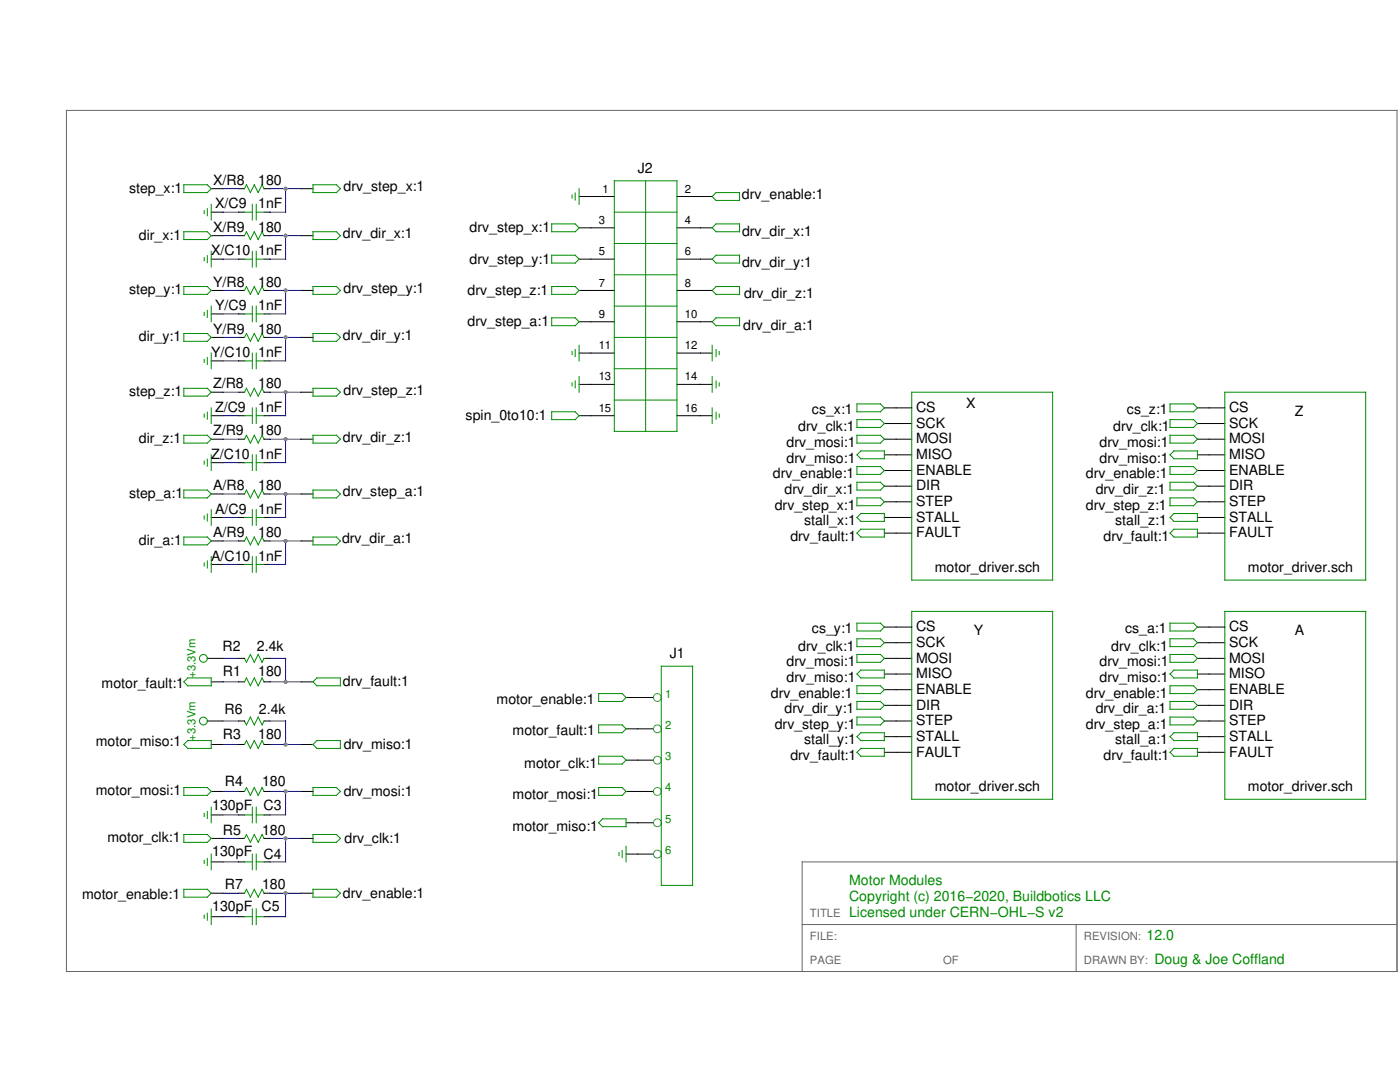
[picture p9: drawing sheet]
<svg xmlns="http://www.w3.org/2000/svg" width="279mm" height="216mm" viewBox="0 0 279 216" stroke-linecap="round" stroke-linejoin="round" font-family="sans-serif">
<path d="M13.3 22h265.5v171.9h-265.5zM278.8 172h-118.7v21.9M160.1 184.5h118.7M214.8 184.5v9.4" fill="none" stroke="#666" stroke-width=".2"/>
<g fill="none" stroke="#000" stroke-width=".2">
<path d="M42.2 37.6h2.3M47.6 37.6h1.2M52.7 37.6h1.2M60.1 37.6h2.4M115.6 39.2h7M135.1 39.2h7M42.2 42.3h2.3M42.2 47h2.3M42.2 51.7h2.3M42.2 58h2.3M47.6 42.3h1.2M47.6 47h1.2"/>
<path d="M47.6 51.7h1.2M47.6 58h1.2M52.7 42.3h1.2M52.7 47h1.2M52.7 51.7h1.2M52.7 58h1.2M60.1 47h2.4M60.1 58h2.4M115.6 51.7h7M115.6 58h7M115.6 45.5h7M135.1 51.7h7"/>
<path d="M135.1 58h7M135.1 45.5h7M42.2 62.6h2.3M42.2 67.3h2.3M42.2 72h2.3M42.2 78.3h2.3M47.6 62.6h1.2M47.6 67.3h1.2M47.6 72h1.2M47.6 78.3h1.2M52.7 62.6h1.2M52.7 67.3h1.2"/>
<path d="M52.7 72h1.2M52.7 78.3h1.2M60.1 67.3h2.4M60.1 78.3h2.4M115.6 64.2h7M115.6 76.7h7M115.6 70.5h7M135.1 64.2h7M135.1 76.7h7M135.1 70.5h7M42.2 87.6h2.3M42.2 82.9h2.3"/>
<path d="M42.2 92.3h2.3M42.2 98.6h2.3M47.6 87.6h1.2M47.6 82.9h1.2M47.6 92.3h1.2M47.6 98.6h1.2M52.7 87.6h1.2M52.7 82.9h1.2M52.7 92.3h1.2M52.7 98.6h1.2M60.1 87.6h2.4M60.1 98.6h2.4"/>
<path d="M115.6 82.9h7M135.1 82.9h7M176.5 84.5h5.5M176.5 87.6h5.5M176.5 90.8h5.5M176.5 93.9h5.5M176.5 97h5.5M176.5 81.4h5.5M239 84.5h5.4M239 87.6h5.4M239 90.8h5.4M239 93.9h5.4"/>
<path d="M239 97h5.4M239 81.4h5.4M42.2 103.3h2.3M42.2 107.9h2.3M42.2 112.6h2.3M47.6 103.3h1.2M47.6 107.9h1.2M47.6 112.6h1.2M52.7 103.3h1.2M52.7 107.9h1.2M52.7 112.6h1.2M60.1 107.9h2.4"/>
<path d="M176.5 103.3h5.5M176.5 100.1h5.5M176.5 106.4h5.5M239 103.3h5.4M239 100.1h5.4M239 106.4h5.4M41.4 131.4h3.1M42.2 136.1h2.3M47.6 131.4h1.2M47.6 136.1h1.2M52.7 131.4h1.2M52.7 136.1h1.2"/>
<path d="M60.1 136.1h2.4M124.9 139.2h5.5M176.5 128.2h5.5M176.5 131.4h5.5M176.5 134.5h5.5M176.5 137.6h5.5M176.5 125.1h5.5M239 128.2h5.4M239 131.4h5.4M239 134.5h5.4M239 137.6h5.4M239 125.1h5.4"/>
<path d="M41.4 143.9h3.1M42.2 157.9h2.3M42.2 148.6h2.3M47.6 143.9h1.2M47.6 157.9h1.2M47.6 148.6h1.2M52.7 143.9h1.2M52.7 157.9h1.2M52.7 148.6h1.2M60.1 157.9h2.4M60.1 148.6h2.4M124.9 145.4h5.5"/>
<path d="M124.9 151.7h5.5M124.9 157.9h5.5M176.5 147h5.5M176.5 140.7h5.5M176.5 143.9h5.5M176.5 150.1h5.5M239 147h5.4M239 140.7h5.4M239 143.9h5.4M239 150.1h5.4M42.2 172h2.3M42.2 162.6h2.3"/>
<path d="M42.2 178.2h2.3M42.2 167.3h2.3M47.6 172h1.2M47.6 162.6h1.2M47.6 178.2h1.2M47.6 167.3h1.2M52.7 172h1.2M52.7 162.6h1.2M52.7 178.2h1.2M52.7 167.3h1.2M60.1 178.2h2.4M60.1 167.3h2.4"/>
<path d="M124.9 164.2h5.5M124.9 170.4h5.5M42.2 182.9h2.3M47.6 182.9h1.2M52.7 182.9h1.2"/>
</g>
<g fill="none" stroke="#008b00" stroke-width=".2">
<path d="M36.7 36.9h4.7l.8 .7-.8 .8h-4.7zM48.8 37.6l.4-.7 .8 1.5 .7-1.5 .8 1.5 .8-1.5 .4 .7M62.5 36.9h4.6l.8 .7-.8 .8h-4.6zM114.2 38.9v.6M114.8 38.5v1.4M115.6 37.6v3.2M122.6 36.1h12.5v50h-12.5zM128.8 36.1v50M142.1 39.2l.8-.8h4.7v1.6h-4.7zM36.7 46.2h4.7l.8 .8-.8 .8h-4.7zM36.7 57.2h4.7l.8 .8-.8 .7h-4.7zM40.8 42v.6"/>
<path d="M40.8 51.4v.6M41.4 41.6v1.4M41.4 51v1.4M42.2 40.8v3.1M42.2 50.1v3.2M48.8 42.3h1.6M48.8 47l.4-.8 .8 1.6 .7-1.6 .8 1.6 .8-1.6 .4 .8M48.8 51.7h1.6M48.8 58l.4-.8 .8 1.5 .7-1.5 .8 1.5 .8-1.5 .4 .8M50.4 40.8v3.1M50.4 50.1v3.2M51.1 40.8v3.1"/>
<path d="M51.1 50.1v3.2M51.1 42.3h1.6M51.1 51.7h1.6M62.5 46.2h4.6l.8 .8-.8 .8h-4.6zM62.5 57.2h4.6l.8 .8-.8 .7h-4.6zM110.1 44.7h4.7l.8 .8-.8 .7h-4.7zM110.1 57.2h4.7l.8 .8-.8 .7h-4.7zM110.1 50.9h4.7l.8 .8-.8 .8h-4.7zM122.6 42.3h12.5M122.6 48.6h12.5M122.6 54.8h12.5M142.9 44.7h4.7v1.5h-4.7l-.8-.7z"/>
<path d="M142.9 57.2h4.7v1.5h-4.7l-.8-.7zM142.9 50.9h4.7v1.6h-4.7l-.8-.8zM36.7 66.5h4.7l.8 .8-.8 .8h-4.7zM36.7 77.5h4.7l.8 .8-.8 .7h-4.7zM40.8 62.3v.7M40.8 71.7v.6M41.4 61.9v1.4M41.4 71.3v1.4M42.2 61.1v3.1M42.2 70.5v3.1M48.8 62.6h1.6M48.8 67.3l.4-.8 .8 1.6 .7-1.6 .8 1.6 .8-1.6 .4 .8"/>
<path d="M48.8 72h1.6M48.8 78.3l.4-.8 .8 1.5 .7-1.5 .8 1.5 .8-1.5 .4 .8M50.4 61.1v3.1M50.4 70.5v3.1M51.1 61.1v3.1M51.1 70.5v3.1M51.1 62.6h1.6M51.1 72h1.6M62.5 66.5h4.6l.8 .8-.8 .8h-4.6zM62.5 77.5h4.6l.8 .8-.8 .7h-4.6zM110.1 63.4h4.7l.8 .8-.8 .8h-4.7zM114.2 70.1v.7"/>
<path d="M114.2 76.4v.6M114.8 69.7v1.5M114.8 76v1.4M115.6 68.9v3.1M115.6 75.1v3.2M122.6 61.1h12.5M122.6 79.8h12.5M122.6 73.6h12.5M122.6 67.3h12.5M142.1 68.9v3.1M142.1 75.1v3.2M142.9 69.7v1.5"/>
<path d="M142.9 76v1.4M142.9 63.4h4.7v1.6h-4.7l-.8-.8zM143.5 70.1v.7M143.5 76.4v.6M182 78.3h28.1v37.5h-28.1zM244.4 78.3h28.2v37.5h-28.2zM36.7 86.9h4.7l.8 .7-.8 .8h-4.7zM36.7 97.8h4.7l.8 .8-.8 .7h-4.7zM40.8 82.6v.7M40.8 92v.6M41.4 82.2v1.5M41.4 91.6v1.4"/>
<path d="M42.2 81.4v3.1M42.2 90.8v3.1M48.8 82.9h1.6M48.8 87.6l.4-.7 .8 1.5 .7-1.5 .8 1.5 .8-1.5 .4 .7M48.8 92.3h1.6M48.8 98.6l.4-.8 .8 1.5 .7-1.5 .8 1.5 .8-1.5 .4 .8M50.4 81.4v3.1M50.4 90.8v3.1M51.1 81.4v3.1M51.1 90.8v3.1M51.1 82.9h1.6M51.1 92.3h1.6"/>
<path d="M62.5 86.9h4.6l.8 .7-.8 .8h-4.6zM62.5 97.8h4.6l.8 .8-.8 .7h-4.6zM110.1 82.2h4.7l.8 .7-.8 .8h-4.7zM142.1 81.4v3.1M142.9 82.2v1.5M143.5 82.6v.7M171 80.6h4.7l.8 .8-.8 .8h-4.7zM171 83.7h4.7l.8 .8-.8 .8h-4.7zM171 86.9h4.7l.8 .7-.8 .8h-4.7zM171 93.1h4.7l.8 .8-.8 .8h-4.7zM171 96.2h4.7l.8 .8-.8 .8h-4.7zM171 99.3h4.7l.8 .8-.8 .8h-4.7z"/>
<path d="M171.8 90h4.7v1.5h-4.7l-.8-.7zM233.5 80.6h4.7l.8 .8-.8 .8h-4.7zM233.5 83.7h4.7l.8 .8-.8 .8h-4.7zM233.5 86.9h4.7l.8 .7-.8 .8h-4.7zM233.5 93.1h4.7l.8 .8-.8 .8h-4.7zM233.5 96.2h4.7l.8 .8-.8 .8h-4.7zM233.5 99.3h4.7l.8 .8-.8 .8h-4.7zM234.3 90h4.7v1.5h-4.7l-.8-.7zM36.7 107.2h4.7l.8 .7-.8 .8h-4.7zM40.8 102.9v.7M40.8 112.3v.6M41.4 102.6v1.4"/>
<path d="M41.4 111.9v1.4M42.2 101.7v3.1M42.2 111.1v3.1M48.8 103.3h1.6M48.8 107.9l.4-.7 .8 1.5 .7-1.5 .8 1.5 .8-1.5 .4 .7M48.8 112.6h1.6M50.4 101.7v3.1M50.4 111.1v3.1M51.1 101.7v3.1M51.1 111.1v3.1M51.1 103.3h1.6M51.1 112.6h1.6"/>
<path d="M62.5 107.2h4.6l.8 .7-.8 .8h-4.6zM171.8 102.5h4.7v1.5h-4.7l-.8-.7zM171.8 105.6h4.7v1.6h-4.7l-.8-.8zM234.3 102.5h4.7v1.5h-4.7l-.8-.7zM234.3 105.6h4.7v1.6h-4.7l-.8-.8zM36.7 136.1l.8-.8h4.7v1.5h-4.7zM48.8 136.1l.4-.8 .8 1.5 .7-1.5 .8 1.5 .8-1.5 .4 .8M48.8 131.4l.4 .8 .8-1.6 .7 1.6 .8-1.6 .8 1.6 .4-.8M62.5 136.1l.7-.8h4.7v1.5h-4.7zM119.5 138.4h4.7l.7 .8-.7 .8h-4.7zM132 132.9h6.2v43.8h-6.2zM171 124.3h4.7l.8 .8-.8 .8h-4.7z"/>
<path d="M171 127.5h4.7l.8 .7-.8 .8h-4.7zM171 130.6h4.7l.8 .8-.8 .8h-4.7zM171 140h4.7l.8 .7-.8 .8h-4.7zM171 136.8h4.7l.8 .8-.8 .8h-4.7zM171.8 133.7h4.7v1.6h-4.7l-.8-.8zM182 122h28.1v37.5h-28.1zM233.5 124.3h4.7l.8 .8-.8 .8h-4.7zM233.5 127.5h4.7l.8 .7-.8 .8h-4.7zM233.5 130.6h4.7l.8 .8-.8 .8h-4.7zM233.5 136.8h4.7l.8 .8-.8 .8h-4.7zM233.5 140h4.7l.8 .7-.8 .8h-4.7zM233.5 134.5l.8-.8h4.7v1.6h-4.7z"/>
<path d="M244.4 122h28.2v37.5h-28.2zM36.7 157.1h4.7l.8 .8-.8 .8h-4.7zM37.5 147.8h4.7v1.5h-4.7l-.8-.7zM48.8 157.9l.4-.8 .8 1.6 .7-1.6 .8 1.6 .8-1.6 .4 .8M48.8 148.6l.4-.8 .8 1.5 .7-1.5 .8 1.5 .8-1.5 .4 .8M48.8 143.9l.4 .7 .8-1.5 .7 1.5 .8-1.5 .8 1.5 .4-.7M62.5 157.1h4.6l.8 .8-.8 .8h-4.6zM63.2 147.8h4.7v1.5h-4.7l-.7-.7zM119.5 144.6h4.7l.7 .8-.7 .8h-4.7zM119.5 150.9h4.7l.7 .8-.7 .8h-4.7zM119.5 157.1h4.7l.7 .8-.7 .8h-4.7zM171 143.1h4.7l.8 .8-.8 .7h-4.7z"/>
<path d="M171 150.1l.8-.8h4.7v1.6h-4.7zM171.8 146.2h4.7v1.6h-4.7l-.8-.8zM233.5 143.1h4.7l.8 .8-.8 .7h-4.7zM233.5 150.1l.8-.8h4.7v1.6h-4.7zM234.3 146.2h4.7v1.6h-4.7l-.8-.8zM36.7 166.5h4.7l.8 .8-.8 .8h-4.7zM36.7 177.5h4.7l.8 .7-.8 .8h-4.7zM40.8 162.3v.6M40.8 171.7v.6M41.4 161.9v1.4M41.4 171.3v1.4M42.2 161.1v3.1"/>
<path d="M42.2 170.4v3.1M48.8 172h1.6M48.8 162.6h1.6M48.8 178.2l.4-.7 .8 1.5 .7-1.5 .8 1.5 .8-1.5 .4 .7M48.8 167.3l.4-.8 .8 1.6 .7-1.6 .8 1.6 .8-1.6 .4 .8M50.4 161.1v3.1M50.4 170.4v3.1M51.1 161.1v3.1M51.1 170.4v3.1M51.1 172h1.6M51.1 162.6h1.6M62.5 166.5h4.6l.8 .8-.8 .8h-4.6z"/>
<path d="M62.5 177.5h4.6l.8 .7-.8 .8h-4.6zM119.5 164.2l.8-.8h4.6v1.6h-4.6zM123.5 170.1v.6M124.2 169.7v1.4M124.9 168.9v3.1M40.8 182.6v.6M41.4 182.2v1.4M42.2 181.4v3.1M48.8 182.9h1.6M50.4 181.4v3.1M51.1 181.4v3.1M51.1 182.9h1.6"/>
<circle cx="40.6" cy="131.4" r=".78"/>
<circle cx="40.6" cy="143.9" r=".78"/>
</g>
<g fill="none" stroke="#008b8b" stroke-width=".2">
<circle cx="131.2" cy="139.2" r=".78"/>
<circle cx="131.2" cy="151.7" r=".78"/>
<circle cx="131.2" cy="145.4" r=".78"/>
<circle cx="131.2" cy="157.9" r=".78"/>
<circle cx="131.2" cy="170.4" r=".78"/>
<circle cx="131.2" cy="164.2" r=".78"/>
</g>
<g fill="none" stroke="#00f" stroke-width=".2">
<path d="M44.5 37.6h3.1M53.9 37.6h6.2M57 37.6v4.7h-3.1M44.5 42.3h3.1M44.5 47h3.1M44.5 51.7h3.1M44.5 58h3.1M53.9 47h6.2M53.9 58h6.2M57 47v4.7h-3.1M57 58v4.6h-3.1M44.5 62.6h3.1"/>
<path d="M44.5 67.3h3.1M44.5 72h3.1M44.5 78.3h3.1M53.9 67.3h6.2M53.9 78.3h6.2M57 67.3v4.7h-3.1M57 78.3v4.6h-3.1M44.5 82.9h3.1M44.5 87.6h3.1M44.5 92.3h3.1M44.5 98.6h3.1M53.9 87.6h6.2"/>
<path d="M53.9 98.6h6.2M57 87.6v4.7h-3.1M57 98.6v4.7h-3.1M44.5 103.3h3.1M44.5 107.9h3.1M44.5 112.6h3.1M53.9 107.9h6.2M57 107.9v4.7h-3.1M44.5 136.1h3.1M44.5 131.4h3.1M53.9 131.4h3.1v4.7M53.9 136.1h6.2"/>
<path d="M44.5 157.9h3.1M44.5 148.6h3.1M44.5 143.9h3.1M53.9 143.9h3.1v4.7M53.9 157.9h6.2M53.9 148.6h6.2M57 157.9v4.7h-3.1M44.5 178.2h3.1M44.5 167.3h3.1M44.5 172h3.1M44.5 162.6h3.1M53.9 178.2h6.2"/>
<path d="M53.9 167.3h6.2M57 167.3v4.7h-3.1M57 178.2v4.7h-3.1M44.5 182.9h3.1"/>
</g>
<g fill="#a020f0">
<circle cx="57" cy="37.6" r=".39"/>
<circle cx="57" cy="47" r=".39"/>
<circle cx="57" cy="178.2" r=".39"/>
<circle cx="57" cy="167.3" r=".39"/>
<circle cx="57" cy="157.9" r=".39"/>
<circle cx="57" cy="148.6" r=".39"/>
<circle cx="57" cy="136.1" r=".39"/>
<circle cx="57" cy="58" r=".39"/>
<circle cx="57" cy="67.3" r=".39"/>
<circle cx="57" cy="78.3" r=".39"/>
<circle cx="57" cy="87.6" r=".39"/>
<circle cx="57" cy="98.6" r=".39"/>
<circle cx="57" cy="107.9" r=".39"/>
</g>
<g font-size="2.8">
<text x="127.3" y="34.5">J2</text>
<text x="25.8" y="38.4">step_x:1</text>
<text x="42.5" y="36.9">X/R8</text>
<text x="42.9" y="41.6">X/C9</text>
<text x="51.5" y="36.9">180</text>
<text x="51.5" y="41.6">1nF</text>
<text x="68.6" y="38.1">drv_step_x:1</text>
<text x="148.1" y="39.7">drv_enable:1</text>
<text x="27.7" y="47.8">dir_x:1</text>
<text x="42.5" y="46.2">X/R9</text>
<text x="51.5" y="46.2">180</text>
<text x="68.4" y="47.5">drv_dir_x:1</text>
<text x="93.7" y="46.3">drv_step_x:1</text>
<text x="148.1" y="47">drv_dir_x:1</text>
<text x="42.2" y="50.9">X/C10 1nF</text>
<text x="93.7" y="52.6">drv_step_y:1</text>
<text x="148.1" y="53.3">drv_dir_y:1</text>
<text x="25.8" y="58.7">step_y:1</text>
<text x="42.5" y="57.2">Y/R8</text>
<text x="51.5" y="57.2">180</text>
<text x="68.6" y="58.4">drv_step_y:1</text>
<text x="93.3" y="58.8">drv_step_z:1</text>
<text x="148.5" y="59.5">drv_dir_z:1</text>
<text x="42.9" y="61.9">Y/C9</text>
<text x="51.5" y="61.9">1nF</text>
<text x="93.3" y="65.1">drv_step_a:1</text>
<text x="148.3" y="65.8">drv_dir_a:1</text>
<text x="27.7" y="68.1">dir_y:1</text>
<text x="42.2" y="71.2">Y/C10 1nF</text>
<text x="42.5" y="66.5">Y/R9</text>
<text x="51.5" y="66.5">180</text>
<text x="68.4" y="67.8">drv_dir_y:1</text>
<text x="42.5" y="77.5">Z/R8</text>
<text x="51.5" y="77.5">180</text>
<text x="25.8" y="79">step_z:1</text>
<text x="42.9" y="82.2">Z/C9</text>
<text x="51.5" y="82.2">1nF</text>
<text x="68.6" y="78.7">drv_step_z:1</text>
<text x="92.9" y="83.7">spin_0to10:1</text>
<text x="162" y="82.6">cs_x:1</text>
<text x="182.8" y="82.2">CS</text>
<text x="192.8" y="81.4">X</text>
<text x="224.9" y="82.6">cs_z:1</text>
<text x="245.3" y="82.2">CS</text>
<text x="258.4" y="82.9">Z</text>
<text x="27.7" y="88.4">dir_z:1</text>
<text x="42.5" y="86.9">Z/R9</text>
<text x="51.5" y="86.9">180</text>
<text x="68.4" y="88.1">drv_dir_z:1</text>
<text x="157" y="89.2">drv_mosi:1</text>
<text x="159.3" y="86.1">drv_clk:1</text>
<text x="182.8" y="85.4">SCK</text>
<text x="182.8" y="88.5">MOSI</text>
<text x="219.4" y="89.2">drv_mosi:1</text>
<text x="222.2" y="86.1">drv_clk:1</text>
<text x="245.3" y="85.4">SCK</text>
<text x="245.3" y="88.5">MOSI</text>
<text x="42.2" y="91.5">Z/C10 1nF</text>
<text x="154.2" y="95.4">drv_enable:1</text>
<text x="157" y="92.3">drv_miso:1</text>
<text x="182.8" y="91.6">MISO</text>
<text x="182.8" y="94.7">ENABLE</text>
<text x="216.7" y="95.4">drv_enable:1</text>
<text x="219.4" y="92.3">drv_miso:1</text>
<text x="245.3" y="91.6">MISO</text>
<text x="245.3" y="94.7">ENABLE</text>
<text x="25.8" y="99.3">step_a:1</text>
<text x="42.5" y="97.8">A/R8</text>
<text x="51.5" y="97.8">180</text>
<text x="68.4" y="99.1">drv_step_a:1</text>
<text x="154.6" y="101.7">drv_step_x:1</text>
<text x="156.6" y="98.6">drv_dir_x:1</text>
<text x="182.8" y="97.9">DIR</text>
<text x="182.8" y="101">STEP</text>
<text x="216.7" y="101.7">drv_step_z:1</text>
<text x="218.7" y="98.6">drv_dir_z:1</text>
<text x="245.3" y="97.9">DIR</text>
<text x="245.3" y="101">STEP</text>
<text x="42.5" y="107.2">A/R9</text>
<text x="42.9" y="102.5">A/C9</text>
<text x="51.5" y="107.2">180</text>
<text x="51.5" y="102.5">1nF</text>
<text x="157.7" y="107.9">drv_fault:1</text>
<text x="160.5" y="104.8">stall_x:1</text>
<text x="182.8" y="104.1">STALL</text>
<text x="182.8" y="107.2">FAULT</text>
<text x="220.2" y="107.9">drv_fault:1</text>
<text x="222.6" y="104.8">stall_z:1</text>
<text x="245.3" y="104.1">STALL</text>
<text x="245.3" y="107.2">FAULT</text>
<text x="27.7" y="108.7">dir_a:1</text>
<text x="42.2" y="111.8">A/C10 1nF</text>
<text x="68.3" y="108.4">drv_dir_a:1</text>
<text x="186.6" y="114.2">motor_driver.sch</text>
<text x="249" y="114.2">motor_driver.sch</text>
<text x="182.8" y="126">CS</text>
<text x="245.3" y="126">CS</text>
<text x="44.4" y="129.9">R2</text>
<text x="51.3" y="129.9">2.4k</text>
<text x="133.7" y="131.4">J1</text>
<text x="159.3" y="129.8">drv_clk:1</text>
<text x="162" y="126.3">cs_y:1</text>
<text x="182.8" y="129.1">SCK</text>
<text x="194.4" y="126.7">Y</text>
<text x="221.8" y="129.8">drv_clk:1</text>
<text x="224.5" y="126.3">cs_a:1</text>
<text x="245.3" y="129.1">SCK</text>
<text x="258.4" y="126.7">A</text>
<text x="20.3" y="137.2">motor_fault:1</text>
<text x="44.5" y="134.9">R1</text>
<text x="51.5" y="134.9">180</text>
<text x="68.4" y="136.9">drv_fault:1</text>
<text x="157" y="132.9">drv_mosi:1</text>
<text x="157" y="136.1">drv_miso:1</text>
<text x="182.8" y="132.2">MOSI</text>
<text x="182.8" y="135.4">MISO</text>
<text x="219.4" y="132.9">drv_mosi:1</text>
<text x="219.4" y="136.1">drv_miso:1</text>
<text x="245.3" y="132.2">MOSI</text>
<text x="245.3" y="135.4">MISO</text>
<text x="44.8" y="142.4">R6</text>
<text x="51.7" y="142.4">2.4k</text>
<text x="99.1" y="140.4">motor_enable:1</text>
<text x="153.8" y="139.2">drv_enable:1</text>
<text x="156.6" y="142.3">drv_dir_y:1</text>
<text x="182.8" y="138.5">ENABLE</text>
<text x="182.8" y="141.6">DIR</text>
<text x="216.7" y="139.2">drv_enable:1</text>
<text x="218.7" y="142.3">drv_dir_a:1</text>
<text x="245.3" y="138.5">ENABLE</text>
<text x="245.3" y="141.6">DIR</text>
<text x="19.1" y="148.9">motor_miso:1</text>
<text x="44.5" y="147.4">R3</text>
<text x="51.5" y="147.4">180</text>
<text x="68.6" y="149.4">drv_miso:1</text>
<text x="102.3" y="146.7">motor_fault:1</text>
<text x="154.6" y="145.4">drv_step_y:1</text>
<text x="160.5" y="148.6">stall_y:1</text>
<text x="182.8" y="147.9">STALL</text>
<text x="182.8" y="144.7">STEP</text>
<text x="216.7" y="145.4">drv_step_a:1</text>
<text x="222.6" y="148.6">stall_a:1</text>
<text x="245.3" y="147.9">STALL</text>
<text x="245.3" y="144.7">STEP</text>
<text x="104.6" y="153.2">motor_clk:1</text>
<text x="157.7" y="151.7">drv_fault:1</text>
<text x="182.8" y="151">FAULT</text>
<text x="220.2" y="151.7">drv_fault:1</text>
<text x="245.3" y="151">FAULT</text>
<text x="19.1" y="158.7">motor_mosi:1</text>
<text x="42.4" y="161.5">130pF</text>
<text x="44.9" y="156.8">R4</text>
<text x="52.3" y="156.8">180</text>
<text x="52.6" y="161.6">C3</text>
<text x="68.6" y="158.8">drv_mosi:1</text>
<text x="102.3" y="159.5">motor_mosi:1</text>
<text x="186.6" y="157.9">motor_driver.sch</text>
<text x="249" y="157.9">motor_driver.sch</text>
<text x="44.5" y="166.5">R5</text>
<text x="52.3" y="166.5">180</text>
<text x="102.3" y="165.7">motor_miso:1</text>
<text x="21.5" y="168.1">motor_clk:1</text>
<text x="42.4" y="170.9">130pF</text>
<text x="52.6" y="171.3">C4</text>
<text x="68.8" y="168.2">drv_clk:1</text>
<text x="16.4" y="179.4">motor_enable:1</text>
<text x="44.9" y="177.5">R7</text>
<text x="52.3" y="177.5">180</text>
<text x="68.4" y="179.1">drv_enable:1</text>
<text x="42.4" y="181.8">130pF</text>
<text x="52.2" y="181.9">C5</text>
</g>
<g font-size="2.8" fill="#008b00">
<text x="169.5" y="176.6">Motor Modules</text>
<text x="169.5" y="179.8">Copyright (c) 2016−2020, Buildbotics LLC</text>
<text x="169.5" y="182.9">Licensed under CERN−OHL−S v2</text>
<text x="228.8" y="187.6">12.0</text>
<text x="230.4" y="192.3">Doug &amp; Joe Coffland</text>
</g>
<g font-size="2.3">
<text x="120.3" y="38.4">1</text>
<text x="136.7" y="38.4">2</text>
<text x="119.5" y="44.7">3</text>
<text x="136.7" y="44.7">4</text>
<text x="119.5" y="50.9">5</text>
<text x="136.7" y="50.9">6</text>
<text x="119.5" y="57.2">7</text>
<text x="136.7" y="57.2">8</text>
<text x="119.5" y="63.4">9</text>
<text x="136.7" y="63.4">10</text>
<text x="119.5" y="69.7">11</text>
<text x="136.7" y="69.7">12</text>
<text x="119.5" y="75.9">13</text>
<text x="136.7" y="75.9">14</text>
<text x="119.5" y="82.2">15</text>
<text x="136.7" y="82.2">16</text>
</g>
<g font-size="2.3" fill="#008b00">
<text x="39" y="135.3" transform="rotate(-90 39 135.3)">+3.3Vm</text>
<text x="132.8" y="139.2">1</text>
<text x="39" y="147.8" transform="rotate(-90 39 147.8)">+3.3Vm</text>
<text x="132.8" y="145.4">2</text>
<text x="132.8" y="151.7">3</text>
<text x="132.8" y="157.9">4</text>
<text x="132.8" y="164.2">5</text>
<text x="132.8" y="170.4">6</text>
</g>
<g font-size="2.3" fill="#666">
<text x="161.7" y="182.9">TITLE</text>
<text x="161.7" y="187.6">FILE:</text>
<text x="216.3" y="187.6">REVISION:</text>
<text x="161.7" y="192.3">PAGE</text>
<text x="188.2" y="192.3">OF</text>
<text x="216.3" y="192.3">DRAWN BY:</text>
</g>
</svg>
